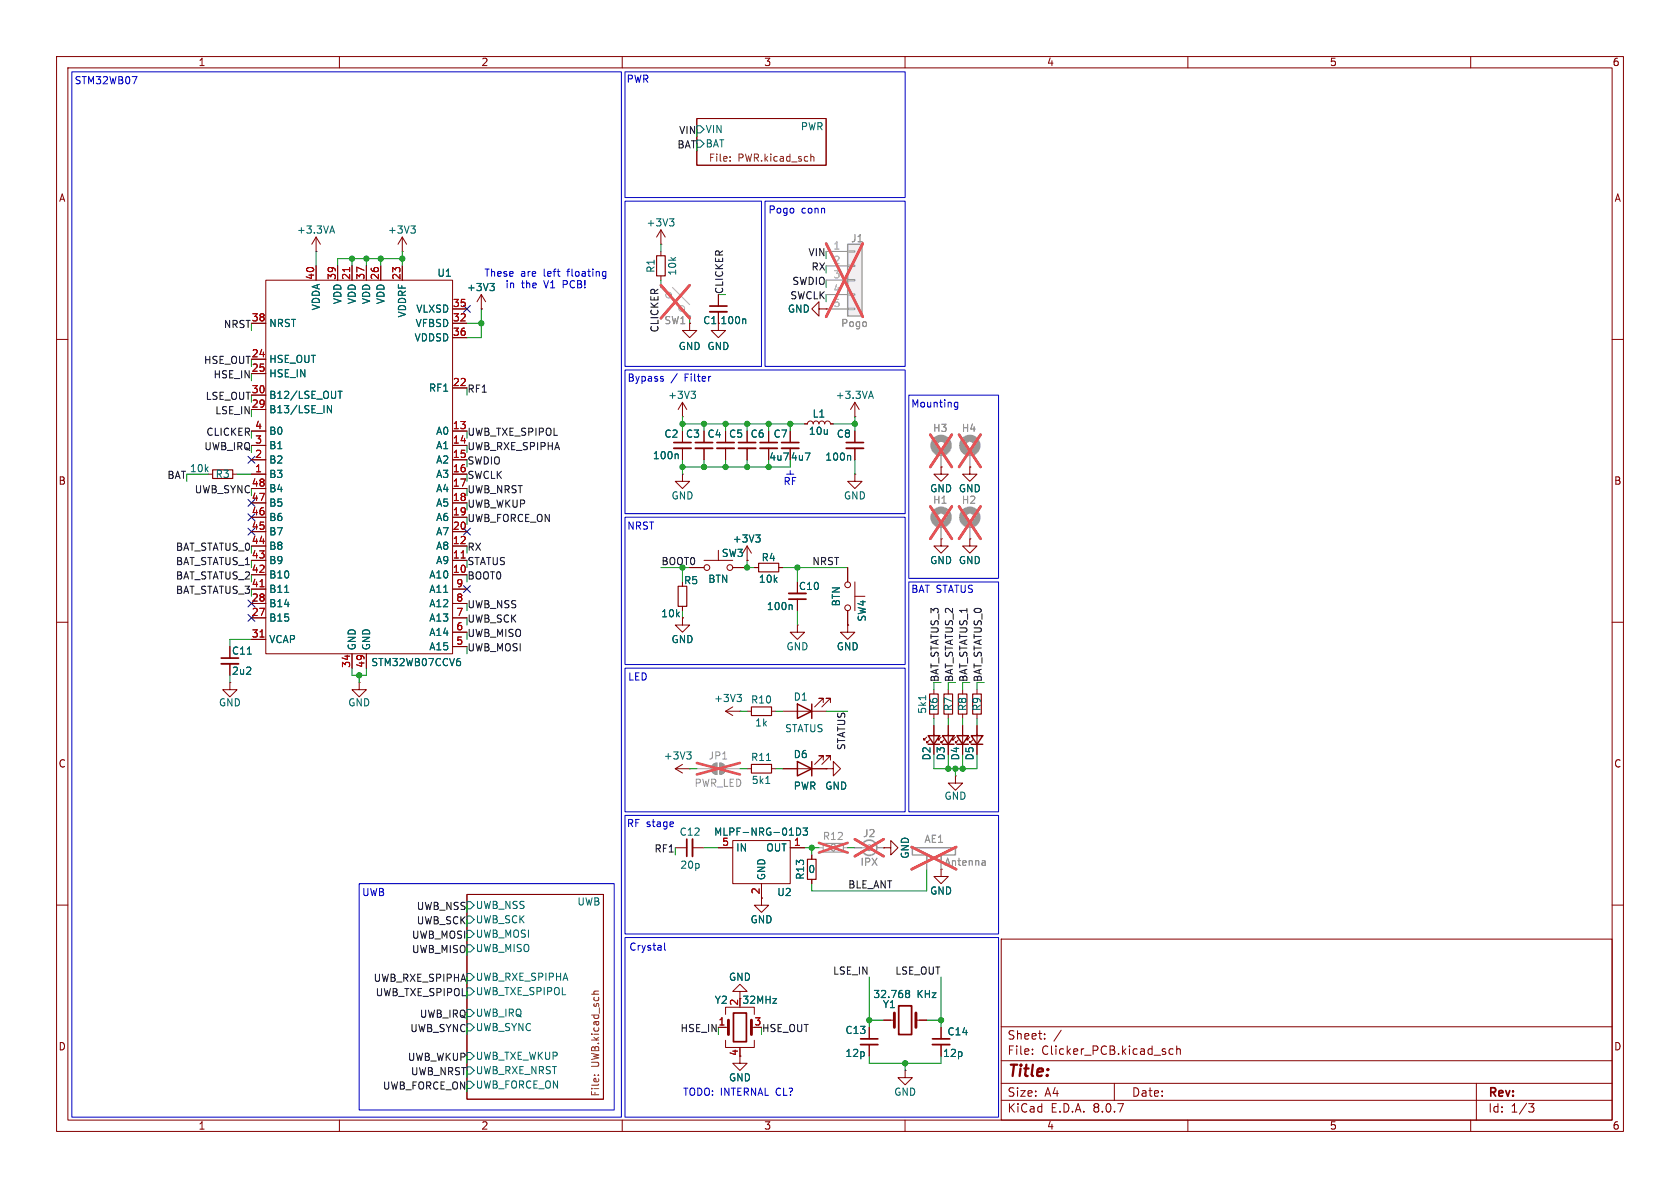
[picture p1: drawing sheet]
<svg xmlns="http://www.w3.org/2000/svg" width="297mm" height="210mm" viewBox="0 0 297 210" stroke-linecap="round" stroke-linejoin="round" font-family="sans-serif">
<g fill="none" stroke="#840000" stroke-width=".18">
<path d="M10 10h277v190h-277zM12 12h273v186h-273zM60 10v2M110 10v2M160 10v2M210 10v2M260 10v2M123.2 21h22.8v8.2h-22.8zM44.4 57.2h2.6M47 49.5h33v66.1h-33zM55.9 44.5h.1M55.9 41.9v2.6"/>
<path d="M55.9 47v2.5M55.9 41.9l-.8 1.3M55.9 41.9l.7 1.3M59.7 47v2.5M62.2 47v2.5M64.8 47v2.5M67.3 47v2.5M71.1 44.5h.1M71.1 41.9l-.7 1.3M71.1 41.9v2.6M71.1 47v2.5M71.1 41.9l.8 1.3"/>
<path d="M80 57.2h2.5M80 54.6h2.5M80 59.7h2.5M85.1 54.6h.1M85.1 52.1l-.8 1.2M85.1 52.1v2.5M85.1 52.1l.8 1.2M116.8 44.5v.7M116.8 48.8v.7M121.9 57.2v1.2h1.3l-1.3 1.3-1.3-1.3h1.3M121.9 57.2h.1M127 55.1v3.3h1.3l-1.3 1.3-1.3-1.3h1.3"/>
<path d="M127 52.1v2M10 60h2M44.4 76.2h2.6M44.4 78.7h2.6M44.4 63.5h2.6M44.4 66h2.6M44.4 72.4h2.6M44.4 69.9h2.6M80 76.2h2.5M80 78.7h2.5M80 68.6h2.5M285 60h2"/>
<path d="M36.8 83.8h.8M41.1 83.8h.8M44.4 83.8h2.6M44.4 99.1h2.6M44.4 96.5h2.6M44.4 81.3h2.6M44.4 86.4h2.6M44.4 88.9h2.6M44.4 91.4h2.6M44.4 94h2.6M80 83.8h2.5M80 99.1h2.5"/>
<path d="M80 96.5h2.5M80 81.3h2.5M80 86.4h2.5M80 88.9h2.5M80 91.4h2.5M80 94h2.5M166.4 82.6v1.2h1.2l-1.2 1.3-1.3-1.3h1.3M166.4 82.6h.1M10 110h2M40.6 117.3v2.1M44.4 101.6h2.6M44.4 109.2h2.6"/>
<path d="M44.4 106.7h2.6M44.4 113h2.6M44.4 104.1h2.6M62.2 115.6v2.5M64.8 115.6v2.5M80 101.6h2.5M80 109.2h2.5M80 106.7h2.5M80 104.1h2.5M80 114.3h2.5M80 111.8h2.5M141 110.5v1.3h1.2l-1.2 1.2-1.3-1.2h1.3"/>
<path d="M141 110.5h.1M141 105.9v2.1M149.9 110.5v1.3h1.2l-1.2 1.2-1.3-1.2h1.3M149.9 110.5h.1M149.9 100.3v2.6M149.9 108v2.5M151.1 105.4h1.8M151.1 102.9v5.1M285 110h2M40.6 120.7v1.2h1.3l-1.3 1.3-1.2-1.3h1.2M40.6 120.7h.1M63.5 120.7v1.2h1.3l-1.3 1.3-1.3-1.3h1.3"/>
<path d="M63.5 120.7h.1M128.3 125.7h2.5M128.3 125.7l1.2 .8M129.5 125l-1.2 .7M130.8 125.7h.1M132.1 135.9h.7M132.1 125.7h.7M136.4 135.9h.8M136.4 125.7h.8M138.4 135.9h7.6M138.4 125.7h7.6M145.5 134.4v-.8h-.7h.7l-1.5 1.5"/>
<path d="M145.5 124.2v-.8h-.7h.7l-1.5 1.6M146 135.9h1.3v-1.3l1.3 1.3-1.3 1.3v-1.3M146 135.9h.1M146.8 134.4v-.8h-.8h.8l-1.5 1.5M146.8 124.2v-.8h-.8h.8l-1.5 1.6M167.6 121.9v.8M167.6 126.2v.8M82.5 158.1h24.2v36.2h-24.2zM134.6 158.8v1.2h1.3l-1.3 1.3-1.3-1.3h1.3M143.5 151.1v.8M143.5 155.4v.8M166.4 153.7v1.2h1.2l-1.2 1.3-1.3-1.3h1.3"/>
<path d="M10 160h2M128.3 179.3v-1.2h5v1.2M130.8 175.3h1.3l-1.3-1.3-1.3 1.3h1.3v1.2M177 166h108v32h-108zM285 160h2M60 198v2M110 198v2M127 181.6h1.8M128.3 183.9v1.3h5v-1.3M130.8 186.7v1.3h-1.3l1.3 1.2 1.3-1.2h-1.3M130.8 185.2v.2M153.7 181.6v2"/>
<path d="M153.7 184.7v2M156.2 180.3h1.9M160 198v2M160 189.2v1.3h-1.3l1.3 1.3 1.3-1.3h-1.3M160 189.2h.1M161.9 180.3h1.9M166.4 181.6v2M166.4 184.7v2M177 194.5h108M177 191.5h108M177 187.5h108M177 181.5h108"/>
<path d="M182.5 186.3v.1M182.5 185.5v.1M184.7 183.6v.1M184.7 182.8v.1M187.6 182.1l-1.3 2M197 191.5v3M207.4 185.5l-.4-.1-.3 .3v.4l.1 .2h.6M208 185.5l.2-.1 .4 .1 .1 .9M208 184.9v1.5M210 198v2M260 198v2M261 191.5v6.5"/>
<path d="M270.2 195.1h1l-.5 .6 .4 .1 .1 .5-.3 .3h-.4"/>
<circle cx="149.9" cy="103.4" r=".51"/>
<circle cx="149.9" cy="107.4" r=".51"/>
</g>
<g fill="none" stroke="#006464" stroke-width=".18">
<path d="M58.7 39.9l.4 1.3M72.6 39.9h.8l-.4 .5M123.2 22.2h.6l.7 .7-.7 .6h-.6zM123.2 24.8h.6l.7 .6-.7 .6h-.6zM58.4 40.9h.6M73.2 40.4l.2 .3v.3l-.2 .2M86.6 50.1h.8l-.4 .5M87.1 50.6l.3 .2v.3l-.3 .3M131.7 56.4l.1 .2v.6M58.6 71.7v1.3l-.7-1.3v1.3M59.8 69.2h.7M60.1 69.2v1.2"/>
<path d="M43.7 115.6h.8M50.3 104.7h.7M81.3 116.9l.1 .2-.1 .5M139.9 106.9l.1 .2v.7M130.3 122.8h.8l-.4 .4M130.8 123.2l.3 .3v.3l-.3 .2M135.4 138.5h.7M135.5 134.4h.7M82.5 159.4h.7l.6 .6-.6 .7h-.7zM82.5 172.1h.7l.6 .6-.6 .7h-.7zM82.5 174.6h.7l.6 .7-.6 .6h-.7zM82.5 164.5h.7l.6 .6-.6 .6h-.7z"/>
<path d="M82.5 178.4h.7l.6 .7-.6 .6h-.7zM82.5 161.9h.7l.6 .7-.6 .6h-.7zM82.5 167h.7l.6 .6-.6 .7h-.7zM160.2 175.6h.1M160.2 175.1h.4l.1 .1 .1 .2-.2 .2M160.3 175.6h.3M160.3 175.6l-.1 .1M160.6 175.6l.2 .3-.1 .3-.1 .1h-.4M82.5 181h.7l.6 .6-.6 .6h-.7zM82.5 186.1h.7l.6 .6-.6 .6h-.7zM82.5 188.6h.7l.6 .6-.6 .7h-.7zM82.5 191.1h.7l.6 .7-.6 .6h-.7z"/>
</g>
<path d="M129.1 28.4v.1M129.1 27.7v.1M143.4 27.7h.4l.1 .8M105.8 175.2l-.7 .1-.1 .3 .1 .1M105.1 190.1h.1M105.7 190.1h.1" fill="none" stroke="#725600" stroke-width=".18"/>
<path d="M125.5 55.1h3M39.1 117.3h3.1M139.4 104.9h3.1M152.1 184.7h3.1M164.8 184.7h3.1" fill="none" stroke="#840000" stroke-width=".33"/>
<path d="M125.5 54.1h3M39.1 116.3h3.1M139.4 105.9h3.1M129.7 179.1h2.3v5.1h-2.3zM158.9 177.8h2.3v5.1h-2.3zM152.1 183.6h3.1M164.8 183.6h3.1" fill="none" stroke="#840000" stroke-width=".3"/>
<g fill="none" stroke="#a1a1a1" stroke-width="1.3">
<circle cx="166.4" cy="78.7" r="1.27"/>
<circle cx="171.4" cy="78.7" r="1.27"/>
</g>
<g fill="none" stroke="#a1a1a1" stroke-width=".18">
<path d="M116.8 50.8l1.1 1M118.9 50.8l3 3M120.9 54.9l1 1M121.4 51.3l-1 1M121.9 55.9h.1M166.4 80v2.6M171.4 80v2.6M123.2 135.9h2.5M126 135.2l.7-.3v2a1.02 1.02 0 0 1-.9-.6 1.02 1.02 0 0 1 .2-1.1zM127.3 134.9a1.02 1.02 0 0 1 1 1 1.02 1.02 0 0 1-1 1zM128.3 135.9h2.5M144.8 149.9h.7"/>
<path d="M149.1 149.9h.8"/>
<circle cx="118.2" cy="52.2" r=".51"/>
<circle cx="120.5" cy="54.5" r=".51"/>
</g>
<path d="M116.8 50.4l5.1 5.9M121.9 50.4l-5.1 5.9M164.5 76.8l3.8 5.8M168.3 76.8l-3.8 5.8M169.5 76.8l3.9 5.8M173.4 76.8l-3.9 5.8M123.2 134.9l7.6 2M130.8 134.9l-7.6 2M144.8 149l5.1 1.7M149.9 149l-5.1 1.7" fill="none" stroke="#e65255" stroke-width=".46"/>
<path d="M116.1 45.2h1.5v3.6h-1.5zM37.6 83.1h3.5v1.5h-3.5zM132.8 135.1h3.6v1.6h-3.6zM132.8 125h3.6v1.5h-3.6zM166.9 122.7h1.5v3.5h-1.5zM142.7 151.9h1.6v3.5h-1.6z" fill="none" stroke="#840000" stroke-width=".2"/>
<g fill="#a1a1a1" stroke="#a1a1a1" stroke-width=".18">
<path d="M126 135.2l.7-.3v2a1.02 1.02 0 0 1-.9-.6 1.02 1.02 0 0 1 .2-1.1z"/>
<path d="M127.3 134.9a1.02 1.02 0 0 1 1 1 1.02 1.02 0 0 1-1 1z"/>
</g>
<path d="M61.8 47.3v.7M81.5 98.6h.7M46 112.6h.7M46 103.7h.7" fill="none" stroke="#a90000" stroke-width=".18"/>
<path d="M145.5 149.1h3.6v1.5h-3.6z" fill="none" stroke="#a1a1a1" stroke-width=".2"/>
<path d="M141 134.6l2.5 1.3-2.5 1.3zM141 124.5l2.5 1.2-2.5 1.3zM143.5 124.5v2.5M143.5 134.6v2.6" fill="none" stroke="#840000" stroke-width=".25"/>
<path d="M158.1 179.1v2.5M161.9 179.1v2.5M128.8 180.3v2.6M132.8 180.3v2.6" fill="none" stroke="#840000" stroke-width=".51"/>
<path d="M149.9 43.2h2.5v12.7h-2.5z" fill="#f0f0f0"/>
<g fill="none" stroke="#a1a1a1" stroke-width=".18">
<path d="M121.9 55.9h.1M146 44.5h3.9M146 47h3.9M146 49.5h3.9M146 52.1h3.9M146 54.6h3.9M149.9 54.5h1.2v.2h-1.2zM149.9 51.9h1.2v.3h-1.2zM149.9 49.4h1.2v.3h-1.2zM149.9 46.9h1.2v.2h-1.2zM149.9 44.3h1.2v.3h-1.2zM166.4 80v2.6"/>
<path d="M166.4 92.7v2.6M171.4 80v2.6M171.4 92.7v2.6M151.1 149.9h2.1M154.9 149.9h1.3M163.8 151.1v2.6M166.4 151.1v2.6"/>
</g>
<path d="M149.9 43.2h2.5v12.7h-2.5zM163.8 152.4v-1.3h-2.5v-1.2h7.6v1.2h-2.5v1.3" fill="none" stroke="#a1a1a1" stroke-width=".25"/>
<g fill="none" stroke="#e65255" stroke-width=".46">
<path d="M116.8 50.4l5.1 5.9M121.9 50.4l-5.1 5.9M146 43.1l6.5 12.9M152.5 43.1l-6.5 12.9M164.5 76.8l3.8 5.8M168.3 76.8l-3.8 5.8M169.5 76.8l3.9 5.8M173.4 76.8l-3.9 5.8M164.5 89.5l3.8 5.8M168.3 89.5l-3.8 5.8M169.5 89.5l3.9 5.8M173.4 89.5l-3.9 5.8"/>
<path d="M151.1 148.4l5.1 3M156.2 148.4l-5.1 3M161.2 149.7l7.8 4M169 149.7l-7.8 4"/>
</g>
<g fill="none" stroke="#840000" stroke-width=".18">
<path d="M44.4 57.2h2.6M55.9 47v2.5M59.7 47v2.5M62.2 47v2.5M64.8 47v2.5M67.3 47v2.5M71.1 47v2.5M80 57.2h2.5M80 54.6h2.5M80 59.7h2.5M85.1 54.6h.1M116.8 43.2h.1"/>
<path d="M116.8 40.6l.8 1.3M116.8 40.6v2.6M116.8 40.6l-.7 1.3M121.9 57.2h.1M127 52.1v2M127 55.1v2.1M144.8 54.6v-1.3l-1.3 1.3 1.3 1.3v-1.3h1.2M146 54.6h.1M44.4 76.2h2.6M44.4 78.7h2.6M44.4 63.5h2.6M44.4 66h2.6"/>
<path d="M44.4 72.4h2.6M44.4 69.9h2.6M80 76.2h2.5M80 78.7h2.5M80 68.6h2.5M120.6 73.7h.1M120.6 71.1v2.6M120.6 76.2v2M120.6 79.2v2.1M120.6 71.1l-.7 1.3M120.6 71.1l.8 1.3M124.5 76.2v2"/>
<path d="M124.5 79.2v2.1M128.3 76.2v2M128.3 79.2v2.1M132.1 76.2v2M132.1 79.2v2.1M135.9 76.2v2M135.9 79.2v2.1M139.7 76.2v2M139.7 79.2v2.1M142.2 74.9h.5l.2-.3 .4-.2 .3 .2 .2 .3 .1-.3 .4-.2 .3 .2 .2 .3 .1-.3 .4-.2 .3 .2 .2 .3 .1-.3 .4-.2 .4 .2 .1 .3h.5M151.1 73.7h.1M151.1 71.1v2.6"/>
<path d="M151.1 76.2v2M151.1 79.2v2.1M151.1 71.1l-.7 1.3M151.1 71.1l.8 1.3M44.4 99.1h2.6M44.4 83.8h2.6M44.4 96.5h2.6M44.4 81.3h2.6M44.4 86.4h2.6M44.4 88.9h2.6M44.4 91.4h2.6M44.4 94h2.6"/>
<path d="M80 99.1h2.5M80 83.8h2.5M80 96.5h2.5M80 81.3h2.5M80 86.4h2.5M80 88.9h2.5M80 91.4h2.5M80 94h2.5M120.6 83.8v1.3h1.3l-1.3 1.3-1.2-1.3h1.2M120.6 83.8h.1M124.5 99.1h5M132.1 99.1h.1"/>
<path d="M132.1 96.5l.7 1.3M132.1 96.5v2.6M132.1 96.5l-.8 1.3M151.1 83.8v1.3h1.3l-1.3 1.3-1.2-1.3h1.2M151.1 83.8h.1M166.4 95.3v1.2h1.2l-1.2 1.3-1.3-1.3h1.3M166.4 95.3h.1M166.4 82.6h.1M171.4 95.3v1.2h1.3l-1.3 1.3-1.2-1.3h1.2M171.4 95.3h.1M171.4 82.6v1.2h1.3l-1.3 1.3-1.2-1.3h1.2M171.4 82.6h.1"/>
<path d="M40.6 117.3v2.1M44.4 101.6h2.6M44.4 109.2h2.6M44.4 106.7h2.6M44.4 113h2.6M44.4 104.1h2.6M62.2 115.6v2.5M64.8 115.6v2.5M80 101.6h2.5M80 109.2h2.5M80 106.7h2.5M80 104.1h2.5"/>
<path d="M80 114.3h2.5M80 111.8h2.5M120.6 109.2v1.3h1.3l-1.3 1.3-1.2-1.3h1.2M120.6 109.2h.1M120.6 107.2v.8M121.9 100.3h2.6M129.5 100.3h2.6M133.3 100.3h.8M137.7 100.3h.7M141 105.9v2.1M149.9 110.5h.1M149.9 100.3v2.6"/>
<path d="M149.9 108v2.5M119.4 135.9h2.5M119.4 135.9l1.2 .8M120.6 135.1l-1.2 .8M121.9 135.9h.1M138.4 135.9h2.6M143.5 135.9h2.5M146 135.9h.1M163.8 130.3l-.5 .5v-.2v.2h.3M164.3 130.8l-.5 .5v-.2v.2h.3M165.1 121.9v.8M165.1 126.2v.8"/>
<path d="M165.1 128.3v5.1M166.4 130.3l-.5 .5v-.2v.2h.2M166.9 130.8l-.5 .5v-.2v.2h.2M167.6 128.3v5.1M168.9 137.2v1.2h1.3l-1.3 1.3-1.3-1.3h1.3M168.9 137.2h.1M168.9 130.3l-.5 .5v-.2v.2h.3M169.4 130.8l-.5 .5v-.2v.2h.3M170.2 121.9v.8M170.2 126.2v.8M170.2 128.3v5.1M171.4 130.3l-.5 .5v-.2v.2h.3"/>
<path d="M172 130.8l-.6 .5v-.2v.2h.3M172.7 121.9v.8M172.7 126.2v.8M172.7 128.3v5.1M119.4 149.9h2M122.4 149.9h2.1M127 149.9h2.5M129.5 148.6h10.2v7.6h-10.2zM134.6 156.2v2.6M139.7 149.9h2.5M143.5 151.1v.8M143.5 155.4v.8"/>
<path d="M156.2 149.9h1.3v-1.3l1.2 1.3-1.2 1.2v-1.2M156.2 149.9h.1M127 181.6h1.3M153.7 181.6v2M153.7 184.7v2M156.2 180.3h1.3M162.6 180.3h1.2M166.4 181.6v2M166.4 184.7v2"/>
<circle cx="125" cy="100.3" r=".51"/>
<circle cx="129" cy="100.3" r=".51"/>
</g>
<path d="M119.1 79.2h3.1M122.9 79.2h3.1M126.7 79.2h3.1M130.6 79.2h3M134.4 79.2h3M138.2 79.2h3M149.6 79.2h3.1M122.4 148.3v3.1" fill="none" stroke="#840000" stroke-width=".33"/>
<path d="M119.1 78.2h3.1M122.9 78.2h3.1M126.7 78.2h3.1M130.6 78.2h3M134.4 78.2h3M138.2 78.2h3M149.6 78.2h3.1M121.4 148.3v3.1" fill="none" stroke="#840000" stroke-width=".3"/>
<path d="M134.1 99.6h3.6v1.5h-3.6zM119.9 103.6h1.5v3.6h-1.5zM164.3 122.7h1.6v3.5h-1.6zM169.4 122.7h1.5v3.5h-1.5zM172 122.7h1.5v3.5h-1.5z" fill="none" stroke="#840000" stroke-width=".2"/>
<g fill="none" stroke="#006464" stroke-width=".18">
<path d="M118.4 38.7h.7l-.4 .5M118.9 39.2l.2 .2v.3l-.2 .2M86.6 50.1h.8l-.4 .5M87.1 50.6l.3 .2v.3l-.3 .3M131.7 56.4l.1 .2v.6M58.6 71.7v1.3l-.7-1.3v1.3M59.8 69.2h.7M60.1 69.2v1.2M122.2 69.2h.7l-.4 .4M122.7 69.6l.2 .3v.3l-.2 .2M153.7 70.1h.6M154 69.2l.4 1.2"/>
<path d="M119.7 80.3l.2 .1v.7M133.6 94.6h.8l-.4 .4M134.1 95l.3 .3v.3l-.3 .2M150.2 80.5l.2 .2v.7M43.7 115.6h.8M50.3 104.7h.7M81.3 116.9l.1 .2-.1 .5M139.9 106.9l.1 .2v.7M121.4 132.9h.8l-.4 .5M121.9 133.4l.3 .2v.3l-.3 .3M163.6 123v.7M140.8 146.4a.64 .64 0 0 1 .8 .6 .64 .64 0 0 1-.8 .6z"/>
<path d="M142 146.4h.8l-.5 .5 .4 .1v.5l-.2 .1-.5-.1M160.2 175.6h.1M160.2 175.1h.4l.1 .1 .1 .2-.2 .2M160.3 175.6h.3M160.3 175.6l-.1 .1M160.6 175.6l.2 .3-.1 .3-.1 .1h-.4"/>
</g>
<g fill="none" stroke="#a1a1a1" stroke-width="1.3">
<circle cx="166.4" cy="91.4" r="1.27"/>
<circle cx="171.4" cy="91.4" r="1.27"/>
</g>
<path d="M174 152.1l.2 .2v.7M174.2 152.9l-.4 .1M174.2 152.4l-.4 .1" fill="none" stroke="#989898" stroke-width=".18"/>
<circle cx="153.7" cy="149.9" r=".51" fill="none" stroke="#a1a1a1" stroke-width=".2"/>
<path d="M152.5 149.2a1.35 1.35 0 0 1 2-.4 1.35 1.35 0 0 1 0 2.1 1.35 1.35 0 0 1-2-.4" fill="none" stroke="#a1a1a1" stroke-width=".3"/>
<path d="M164.1 130h2l-1 1.6zM164.1 131.6h2M166.6 130h2.1l-1.1 1.6zM166.6 131.6h2.1M169.2 130h2l-1 1.6zM169.2 131.6h2M171.7 130h2l-1 1.6zM171.7 131.6h2" fill="none" stroke="#840000" stroke-width=".25"/>
<g fill="none" stroke="#0000c2" stroke-width=".18">
<path d="M12.7 12.7h97.2v184.8h-97.2zM23.4 13.5h.8l-.5 1.3M110.5 12.7h49.5v22.2h-49.5zM110.5 35.6h24.1v29.2h-24.1zM135.3 35.6h24.7v29.2h-24.7zM106.7 48l.4 .1M107.1 48v1l-.1 .2-.3 .1M107.1 48.8h-.4M110.5 65.4h49.5v25.4h-49.5zM117.1 67l.2 .1-.2 .3M117.1 66.5l.1 .1M160.7 69.9h15.8v32.3h-15.8z"/>
<path d="M168.8 71.8l.2 .2 .3-.1M169.3 71.1v1l-.2 .3-.3-.1M169.3 71.2l-.3-.1-.2 .1M110.5 91.4h49.5v26.1h-49.5zM139.1 83.8h1.2M139.7 83.2v.6M110.5 118.1h49.5v25.4h-49.5zM160.7 102.9h15.8v40.6h-15.8zM63.5 156.2h45.1v40h-45.1zM110.5 144.1h66v21h-66zM110.5 165.7h66v31.8h-66zM117.5 166.7v1.1l.2 .2"/>
</g>
<g fill="none" stroke="#009600" stroke-width=".18">
<path d="M55.9 44.5v2.5M62.2 45.7v1.3M64.8 45.7v1.3M67.3 45.7v1.3M71.1 44.5v2.5M71.1 45.7h-11.4v1.3M82.5 57.2h2.6M85.1 54.6v5.1h-2.6M116.8 43.2v1.3M116.8 49.5v1.3M121.9 55.9v1.3M120.6 74.9h21.6"/>
<path d="M120.6 73.7v2.5M124.5 74.9v1.3M128.3 74.9v1.3M132.1 74.9v1.3M135.9 74.9v1.3M139.7 74.9v1.3M147.3 74.9h3.8M151.1 73.7v2.5M33 83.8h3.8M41.9 83.8h2.5M120.6 81.3v2.5M124.5 81.3v1.3"/>
<path d="M128.3 81.3v1.3M132.1 99.1v1.2h1.2M132.1 81.3v1.3M135.9 81.3v1.3M139.7 81.3v1.3h-19.1M151.1 81.3v2.5M40.6 119.4v1.3M44.4 113h-3.8v1.3M62.2 118.1v1.3h2.6v-1.3M63.5 119.4v1.3M116.8 100.3h3.8v2.6M120.6 108v1.2"/>
<path d="M138.4 100.3h11.5M141 100.3v2.6M141 108v2.5M121.9 135.9h1.3M130.8 125.7h1.3M130.8 135.9h1.3M137.2 125.7h1.2M137.2 135.9h1.2M146 125.7h3.9M165.1 120.7v1.2M165.1 127v1.3M165.1 133.4v2.5h7.6v-2.5"/>
<path d="M167.6 120.7v1.2M167.6 127v1.3M167.6 133.4v2.5M168.9 135.9v1.3M170.2 120.7v1.2M170.2 127v1.3M170.2 133.4v2.5M172.7 120.7v1.2M172.7 127v1.3M119.4 149.9v1.2M124.5 149.9h2.5M142.2 149.9h2.6"/>
<path d="M143.5 149.9v1.2M149.9 149.9h1.2M163.8 153.7v3.8h-20.3v-1.3M153.7 172.7v8.9M166.4 172.7v8.9M153.7 186.7v1.3h12.7M153.7 180.3h2.5M160 188v1.2M163.8 180.3h2.6"/>
</g>
<g fill="none" stroke="#000084" stroke-width=".18">
<path d="M81.9 54l1.3 1.2M83.2 54l-1.3 1.2M43.8 88.3l1.3 1.2M43.8 90.8l1.3 1.2M43.8 93.4l1.3 1.2M43.8 80.7l1.3 1.2M45.1 88.3l-1.3 1.2M45.1 90.8l-1.3 1.2M45.1 93.4l-1.3 1.2M45.1 80.7l-1.3 1.2M81.9 93.4l1.3 1.2M83.2 93.4l-1.3 1.2"/>
<path d="M43.8 106.1l1.3 1.2M43.8 108.6l1.3 1.2M45.1 106.1l-1.3 1.2M45.1 108.6l-1.3 1.2M81.9 103.5l1.3 1.2M83.2 103.5l-1.3 1.2"/>
</g>
<path d="M61.8 47.3v.7M81.5 98.6h.7M46 112.6h.7M46 103.7h.7" fill="none" stroke="#a90000" stroke-width=".18"/>
<g fill="#009600" stroke="#009600" stroke-width=".18">
<circle cx="67.3" cy="45.7" r=".46"/>
<circle cx="71.1" cy="45.7" r=".46"/>
<circle cx="64.8" cy="45.7" r=".46"/>
<circle cx="62.2" cy="45.7" r=".46"/>
<circle cx="85.1" cy="57.2" r=".46"/>
<circle cx="124.5" cy="74.9" r=".46"/>
<circle cx="132.1" cy="82.6" r=".46"/>
<circle cx="128.3" cy="82.6" r=".46"/>
<circle cx="124.5" cy="82.6" r=".46"/>
<circle cx="132.1" cy="74.9" r=".46"/>
<circle cx="120.6" cy="82.6" r=".46"/>
<circle cx="135.9" cy="82.6" r=".46"/>
<circle cx="63.5" cy="119.4" r=".46"/>
<circle cx="141" cy="100.3" r=".46"/>
<circle cx="153.7" cy="180.3" r=".46"/>
<circle cx="160" cy="188" r=".46"/>
<circle cx="166.4" cy="180.3" r=".46"/>
<circle cx="135.9" cy="74.9" r=".46"/>
<circle cx="128.3" cy="74.9" r=".46"/>
<circle cx="120.6" cy="74.9" r=".46"/>
<circle cx="168.9" cy="135.9" r=".46"/>
<circle cx="170.2" cy="135.9" r=".46"/>
<circle cx="167.6" cy="135.9" r=".46"/>
<circle cx="143.5" cy="149.9" r=".46"/>
<circle cx="139.7" cy="74.9" r=".46"/>
<circle cx="151.1" cy="74.9" r=".46"/>
<circle cx="120.6" cy="100.3" r=".46"/>
<circle cx="132.1" cy="100.3" r=".46"/>
</g>
<text font-size="2.8" fill="#840000" x="178" y="190.9">Title:</text>
<g font-size="2.1" fill="#840000">
<text x="178" y="184">Sheet:</text>
<text x="178" y="186.7">File:</text>
<text x="184.1" y="186.7">Clicker_PCB.kicad_sch</text>
<text x="178" y="196.9">KiCad</text>
<text x="178" y="194.1">Size:</text>
<text x="184.7" y="194.1">A4</text>
<text x="185.7" y="196.9">E.D.A.</text>
<text x="193.3" y="196.9">8.0.7</text>
<text x="200" y="194.1">Date:</text>
<text x="263" y="194.3">Rev:</text>
<text x="263" y="196.9">Id:</text>
<text x="267.1" y="196.9">1/3</text>
</g>
<g font-size="1.8" fill="#840000">
<text x="35" y="11.9">1</text>
<text x="85" y="11.9">2</text>
<text x="135" y="11.9">3</text>
<text x="185" y="11.9">4</text>
<text x="235" y="11.9">5</text>
<text x="285" y="11.9">6</text>
<text x="10.3" y="35.9">A</text>
<text x="285.3" y="35.9">A</text>
<text x="127.3" y="57.5">100n</text>
<text x="10.3" y="85.9">B</text>
<text x="285.3" y="85.9">B</text>
<text x="120.8" y="103.5">R5</text>
<text x="141.1" y="104.5">C10</text>
<text x="40.9" y="115.9">C11</text>
<text x="10.3" y="135.9">C</text>
<text x="285.3" y="135.9">C</text>
<text x="10.3" y="185.9">D</text>
<text x="285.3" y="185.9">D</text>
<text x="35" y="199.9">1</text>
<text x="85" y="199.9">2</text>
<text x="135" y="199.9">3</text>
<text x="185" y="199.9">4</text>
<text x="235" y="199.9">5</text>
<text x="285" y="199.9">6</text>
</g>
<g font-size="1.8" fill="#0000c2">
<text x="13.1" y="15.1">STM32WB07</text>
<text x="110.7" y="14.8">PWR</text>
<text x="135.8" y="38">Pogo</text>
<text x="141.6" y="38">conn</text>
<text x="85.5" y="49.1">These</text>
<text x="89.3" y="51.2">in</text>
<text x="92" y="49.1">are</text>
<text x="92.2" y="51.2">the</text>
<text x="96.2" y="49.1">left</text>
<text x="96.3" y="51.2">V1</text>
<text x="99.8" y="51.2">PCB!</text>
<text x="100.6" y="49.1">floating</text>
<text x="110.9" y="67.7">Bypass</text>
<text x="118.6" y="67.7">/</text>
<text x="121.1" y="67.7">Filter</text>
<text x="161" y="72.2">Mounting</text>
<text x="138.4" y="86">RF</text>
<text x="110.8" y="93.8">NRST</text>
<text x="161" y="105">BAT STATUS</text>
<text x="111" y="120.5">LED</text>
<text x="110.7" y="146.4">RF stage</text>
<text x="63.9" y="158.6">UWB</text>
<text x="111.2" y="168.3">Crystal</text>
<text x="120.7" y="193.9">TODO: INTERNAL CL?</text>
</g>
<g font-size="1.8" fill="#009600">
<text x="120" y="23.8">VIN</text>
<text x="119.7" y="26.3">BAT</text>
<text x="142.8" y="45.4">VIN</text>
<text x="143.4" y="47.9">RX</text>
<text x="127.9" y="52.1" transform="rotate(-90 127.9 52.1)">CLICKER</text>
<text x="139.6" y="53">SWCLK</text>
<text x="140" y="50.5">SWDIO</text>
<text x="39.5" y="58.1">NRST</text>
<text x="36" y="64.4">HSE_OUT</text>
<text x="36.3" y="70.8">LSE_OUT</text>
<text x="37.7" y="67">HSE_IN</text>
<text x="82.5" y="69.5">RF1</text>
<text x="36.4" y="77.1">CLICKER</text>
<text x="38" y="73.3">LSE_IN</text>
<text x="82.5" y="77.1">UWB_TXE_SPIPOL</text>
<text x="36" y="79.7">UWB_IRQ</text>
<text x="82.5" y="79.7">UWB_RXE_SPIPHA</text>
<text x="82.5" y="82.2">SWDIO</text>
<text x="29.5" y="84.7">BAT</text>
<text x="34.3" y="87.3">UWB_SYNC</text>
<text x="82.5" y="89.8">UWB_WKUP</text>
<text x="82.5" y="87.3">UWB_NRST</text>
<text x="82.5" y="84.7">SWCLK</text>
<text x="82.5" y="92.4">UWB_FORCE_ON</text>
<text x="31" y="97.4">BAT_STATUS_0</text>
<text x="31" y="100">BAT_STATUS_1</text>
<text x="82.5" y="100">STATUS</text>
<text x="82.5" y="97.4">RX</text>
<text x="116.8" y="100">BOOT0</text>
<text x="31" y="105.1">BAT_STATUS_3</text>
<text x="31" y="102.5">BAT_STATUS_2</text>
<text x="82.5" y="102.5">BOOT0</text>
<text x="82.5" y="107.6">UWB_NSS</text>
<text x="82.5" y="110.1">UWB_SCK</text>
<text x="82.5" y="112.7">UWB_MISO</text>
<text x="82.5" y="115.2">UWB_MOSI</text>
<text x="166" y="120.7" transform="rotate(-90 166 120.7)">BAT_STATUS_3</text>
<text x="168.6" y="120.7" transform="rotate(-90 168.6 120.7)">BAT_STATUS_2</text>
<text x="171.1" y="120.7" transform="rotate(-90 171.1 120.7)">BAT_STATUS_1</text>
<text x="173.6" y="120.7" transform="rotate(-90 173.6 120.7)">BAT_STATUS_0</text>
<text x="73.6" y="160.9">UWB_NSS</text>
<text x="72.7" y="166">UWB_MOSI</text>
<text x="73.6" y="163.5">UWB_SCK</text>
<text x="66" y="173.6">UWB_RXE_SPIPHA</text>
<text x="72.7" y="168.6">UWB_MISO</text>
<text x="66.3" y="176.2">UWB_TXE_SPIPOL</text>
<text x="74.1" y="180">UWB_IRQ</text>
<text x="72.4" y="182.5">UWB_SYNC</text>
<text x="120.2" y="182.5">HSE_IN</text>
<text x="134.6" y="182.5">HSE_OUT</text>
<text x="72" y="187.6">UWB_WKUP</text>
<text x="72.5" y="190.2">UWB_NRST</text>
<text x="67.6" y="192.7">UWB_FORCE_ON</text>
</g>
<g font-size="1.8" fill="#006464">
<text x="124.7" y="23.7">VIN</text>
<text x="141.5" y="23.1">PWR</text>
<text x="124.7" y="26.3">BAT</text>
<text x="52.4" y="41.5">+3.3VA</text>
<text x="68.5" y="41.5">+3V3</text>
<text x="114.2" y="40.2">+3V3</text>
<text x="60.6" y="53.9" transform="rotate(-90 60.6 53.9)">VDD</text>
<text x="63.1" y="53.9" transform="rotate(-90 63.1 53.9)">VDD</text>
<text x="65.6" y="53.9" transform="rotate(-90 65.6 53.9)">VDD</text>
<text x="68.2" y="53.9" transform="rotate(-90 68.2 53.9)">VDD</text>
<text x="77.2" y="49.1">U1</text>
<text x="82.4" y="51.7">+3V3</text>
<text x="115.9" y="48.3" transform="rotate(-90 115.9 48.3)">R1</text>
<text x="119.7" y="48.8" transform="rotate(-90 119.7 48.8)">10k</text>
<text x="47.5" y="58">NRST</text>
<text x="56.7" y="55" transform="rotate(-90 56.7 55)">VDDA</text>
<text x="72" y="56.2" transform="rotate(-90 72 56.2)">VDDRF</text>
<text x="73.4" y="58">VFBSD</text>
<text x="73.5" y="55.5">VLXSD</text>
<text x="124.2" y="57.5">C1</text>
<text x="139.2" y="55.5">GND</text>
<text x="47.5" y="64.4">HSE_OUT</text>
<text x="73.2" y="60.6">VDDSD</text>
<text x="119.9" y="62.1">GND GND</text>
<text x="47.5" y="66.9">HSE_IN</text>
<text x="47.5" y="70.7">B12/LSE_OUT</text>
<text x="75.7" y="69.4">RF1</text>
<text x="118" y="70.7">+3V3</text>
<text x="147.6" y="70.7">+3.3VA</text>
<text x="47.5" y="73.3">B13/LSE_IN</text>
<text x="47.5" y="77.1">B0</text>
<text x="77" y="77.1">A0</text>
<text x="117.4" y="77.6">C2</text>
<text x="121.2" y="77.6">C3</text>
<text x="125" y="77.6">C4</text>
<text x="128.8" y="77.6">C5</text>
<text x="132.6" y="77.6">C6</text>
<text x="136.7" y="77.6">C7</text>
<text x="142.9" y="77.1">10u</text>
<text x="143.6" y="74">L1</text>
<text x="147.8" y="77.6">C8</text>
<text x="33.5" y="83.7">10k</text>
<text x="47.5" y="82.1">B2</text>
<text x="47.5" y="79.6">B1</text>
<text x="77" y="79.6">A1</text>
<text x="77" y="82.1">A2</text>
<text x="115.3" y="81.4">100n</text>
<text x="135.9" y="81.6">4u7</text>
<text x="139.7" y="81.6">4u7</text>
<text x="145.8" y="81.6">100n</text>
<text x="38" y="84.7">R3</text>
<text x="47.5" y="84.7">B3</text>
<text x="47.5" y="89.8">B5</text>
<text x="47.5" y="87.2">B4</text>
<text x="77" y="84.7">A3</text>
<text x="77" y="87.2">A4</text>
<text x="77" y="89.8">A5</text>
<text x="118.6" y="88.5">GND</text>
<text x="149.1" y="88.5">GND</text>
<text x="164.3" y="87.2">GND GND</text>
<text x="47.5" y="94.8">B7</text>
<text x="47.5" y="92.3">B6</text>
<text x="77" y="92.3">A6</text>
<text x="77" y="94.8">A7</text>
<text x="47.5" y="99.9">B9</text>
<text x="47.5" y="97.4">B8</text>
<text x="77" y="99.9">A9</text>
<text x="77" y="97.4">A8</text>
<text x="127.5" y="98.7">SW3</text>
<text x="129.4" y="96.1">+3V3</text>
<text x="134.5" y="99.4">R4</text>
<text x="164.3" y="99.9">GND GND</text>
<text x="47.5" y="107.5">B14</text>
<text x="47.5" y="105">B11</text>
<text x="47.5" y="102.5">B10</text>
<text x="75.8" y="102.5">A10</text>
<text x="75.8" y="107.5">A12</text>
<text x="75.8" y="105">A11</text>
<text x="125.1" y="103.2">BTN</text>
<text x="134.1" y="103.2">10k</text>
<text x="148.7" y="107.3" transform="rotate(-90 148.7 107.3)">BTN</text>
<text x="47.5" y="110.1">B15</text>
<text x="47.5" y="113.9">VCAP</text>
<text x="75.8" y="112.6">A14</text>
<text x="75.8" y="110.1">A13</text>
<text x="116.8" y="109.3">10k</text>
<text x="118.6" y="113.9">GND</text>
<text x="135.5" y="108.1">100n</text>
<text x="153.3" y="110" transform="rotate(-90 153.3 110)">SW4</text>
<text x="40.9" y="119.5">2u2</text>
<text x="63.1" y="115.1" transform="rotate(-90 63.1 115.1)">GND</text>
<text x="65.5" y="118">STM32WB07CCV6</text>
<text x="65.6" y="115.1" transform="rotate(-90 65.6 115.1)">GND</text>
<text x="75.8" y="115.2">A15</text>
<text x="138.9" y="115.2">GND</text>
<text x="147.8" y="115.2">GND</text>
<text x="38.6" y="125.1">GND</text>
<text x="61.5" y="125.1">GND</text>
<text x="126.1" y="124.3">+3V3</text>
<text x="132.7" y="124.6">R10</text>
<text x="140.2" y="124.1">D1</text>
<text x="166" y="125.8" transform="rotate(-90 166 125.8)">R6</text>
<text x="168.5" y="125.8" transform="rotate(-90 168.5 125.8)">R7</text>
<text x="171" y="125.8" transform="rotate(-90 171 125.8)">R8</text>
<text x="173.6" y="125.8" transform="rotate(-90 173.6 125.8)">R9</text>
<text x="133.4" y="128.6">1k</text>
<text x="138.7" y="129.6">STATUS</text>
<text x="163.9" y="126.3" transform="rotate(-90 163.9 126.3)">5k1</text>
<text x="117.2" y="134.5">+3V3</text>
<text x="132.7" y="134.7">R11</text>
<text x="140.2" y="134.2">D6</text>
<text x="164.7" y="134.5" transform="rotate(-90 164.7 134.5)">D2</text>
<text x="167.2" y="134.5" transform="rotate(-90 167.2 134.5)">D3</text>
<text x="169.8" y="134.5" transform="rotate(-90 169.8 134.5)">D4</text>
<text x="172.3" y="134.5" transform="rotate(-90 172.3 134.5)">D5</text>
<text x="132.8" y="138.8">5k1</text>
<text x="140.2" y="139.8">PWR</text>
<text x="145.8" y="139.8">GND</text>
<text x="166.9" y="141.6">GND</text>
<text x="120.1" y="147.9">C12</text>
<text x="126.1" y="147.9">MLPF-NRG-01D3</text>
<text x="120.2" y="153.8">20p</text>
<text x="130" y="150.7">IN</text>
<text x="135.4" y="150.7">OUT</text>
<text x="135.5" y="155.7" transform="rotate(-90 135.5 155.7)">GND</text>
<text x="142.3" y="155.6" transform="rotate(-90 142.3 155.6)">R13</text>
<text x="142.8" y="154.5">0</text>
<text x="160.9" y="151.9" transform="rotate(-90 160.9 151.9)">GND</text>
<text x="84" y="160.9">UWB_NSS</text>
<text x="102" y="160.1">UWB</text>
<text x="137.3" y="158.6">U2</text>
<text x="164.3" y="158.3">GND</text>
<text x="84" y="166">UWB_MOSI</text>
<text x="84" y="163.4">UWB_SCK</text>
<text x="132.6" y="163.4">GND</text>
<text x="84" y="173.6">UWB_RXE_SPIPHA</text>
<text x="84" y="168.5">UWB_MISO</text>
<text x="128.8" y="173.6">GND</text>
<text x="84" y="176.1">UWB_TXE_SPIPOL</text>
<text x="84" y="179.9">UWB_IRQ</text>
<text x="126.3" y="177.6">Y2</text>
<text x="131.1" y="177.6">32MHz</text>
<text x="154.3" y="176.6">32.768</text>
<text x="156" y="178.4">Y1</text>
<text x="162.1" y="176.6">KHz</text>
<text x="84" y="182.5">UWB_SYNC</text>
<text x="149.4" y="183">C13</text>
<text x="167.4" y="183.2">C14</text>
<text x="84" y="187.6">UWB_TXE_WKUP</text>
<text x="84" y="190.1">UWB_RXE_NRST</text>
<text x="128.8" y="191.4">GND</text>
<text x="149.4" y="187">12p</text>
<text x="166.6" y="187">12p</text>
<text x="84" y="192.6">UWB_FORCE_ON</text>
<text x="158" y="193.9">GND</text>
</g>
<g font-size="1.8" fill="#725600">
<text x="125.2" y="28.9">File:</text>
<text x="130.4" y="28.9">PWR.kicad_sch</text>
<text x="106.2" y="188.7" transform="rotate(-90 106.2 188.7)">UWB.kicad_sch</text>
<text x="106.2" y="193.9" transform="rotate(-90 106.2 193.9)">File:</text>
</g>
<g font-size="1.8" fill="#aaa">
<text x="147.2" y="44.2">1</text>
<text x="147.2" y="46.7">2</text>
<text x="147.2" y="49.3">3</text>
<text x="147.2" y="51.8">4</text>
<text x="147.2" y="54.4">5</text>
</g>
<g font-size="1.8" fill="#989898">
<text x="150.4" y="43">J1</text>
<text x="117.3" y="57.5">SW1</text>
<text x="148.6" y="58">Pogo</text>
<text x="164.9" y="76.6">H3</text>
<text x="169.9" y="76.6">H4</text>
<text x="164.9" y="89.3">H1</text>
<text x="169.9" y="89.3">H2</text>
<text x="125.2" y="134.5">JP1</text>
<text x="122.7" y="139.3">PWR_LED</text>
<text x="145.4" y="148.7">R12</text>
<text x="152.5" y="148.2">J2</text>
<text x="163.3" y="149.2">AE1</text>
<text x="146.6" y="150.7">0</text>
<text x="152" y="153.3">IPX</text>
<text x="166.9" y="153.3">Antenna</text>
</g>
<g font-size="1.8" fill="#a90000">
<text x="55.6" y="49.6" transform="rotate(-90 55.6 49.6)">40</text>
<text x="59.4" y="49.6" transform="rotate(-90 59.4 49.6)">39</text>
<text x="62" y="49.6" transform="rotate(-90 62 49.6)">21</text>
<text x="64.5" y="49.6" transform="rotate(-90 64.5 49.6)">37</text>
<text x="67.1" y="49.6" transform="rotate(-90 67.1 49.6)">26</text>
<text x="70.9" y="49.6" transform="rotate(-90 70.9 49.6)">23</text>
<text x="44.4" y="56.9">38</text>
<text x="80" y="56.9">32</text>
<text x="80" y="54.4">35</text>
<text x="80" y="59.4">36</text>
<text x="44.4" y="63.2">24</text>
<text x="44.4" y="65.8">25</text>
<text x="44.4" y="69.6">30</text>
<text x="80" y="68.3">22</text>
<text x="44.4" y="72.1">29</text>
<text x="45" y="75.9">4</text>
<text x="80" y="75.9">13</text>
<text x="45" y="83.6">1</text>
<text x="45" y="81">2</text>
<text x="45" y="78.5">3</text>
<text x="80" y="78.5">14</text>
<text x="80" y="81">15</text>
<text x="80" y="83.6">16</text>
<text x="44.4" y="88.6">47</text>
<text x="44.4" y="86.1">48</text>
<text x="80" y="86.1">17</text>
<text x="80" y="88.6">18</text>
<text x="44.4" y="93.7">45</text>
<text x="44.4" y="91.2">46</text>
<text x="80" y="91.2">19</text>
<text x="80" y="93.7">20</text>
<text x="44.4" y="101.3">42</text>
<text x="44.4" y="98.8">43</text>
<text x="44.4" y="96.3">44</text>
<text x="80" y="101.3">10</text>
<text x="80" y="98.8">11</text>
<text x="80" y="96.3">12</text>
<text x="44.4" y="106.4">28</text>
<text x="44.4" y="103.9">41</text>
<text x="80.6" y="106.4">8</text>
<text x="80.6" y="103.9">9</text>
<text x="44.4" y="109">27</text>
<text x="44.4" y="112.8">31</text>
<text x="80.6" y="111.5">6</text>
<text x="80.6" y="109">7</text>
<text x="62" y="118.2" transform="rotate(-90 62 118.2)">34</text>
<text x="64.5" y="118.2" transform="rotate(-90 64.5 118.2)">49</text>
<text x="80.6" y="114">5</text>
<text x="127.6" y="149.6">5</text>
<text x="140.3" y="149.6">1</text>
<text x="134.4" y="158.2" transform="rotate(-90 134.4 158.2)">2</text>
<text x="130.6" y="177.9" transform="rotate(-90 130.6 177.9)">2</text>
<text x="126.9" y="181.4">1</text>
<text x="133.3" y="181.4">3</text>
<text x="130.6" y="186.8" transform="rotate(-90 130.6 186.8)">4</text>
</g>
<text font-size="1.8" fill="#a1a1a1" x="116.5" y="58.9" transform="rotate(-90 116.5 58.9)">CLICKER</text>
<g font-size="1.8" fill="#0f0f0f">
<text x="143.5" y="100">NRST</text>
<text x="149.5" y="132.7" transform="rotate(-90 149.5 132.7)">STATUS</text>
<text x="115.6" y="150.8">RF1</text>
<text x="149.9" y="157.1">BLE_ANT</text>
<text x="147.2" y="172.4">LSE_IN</text>
<text x="158.2" y="172.4">LSE_OUT</text>
</g>
</svg>
